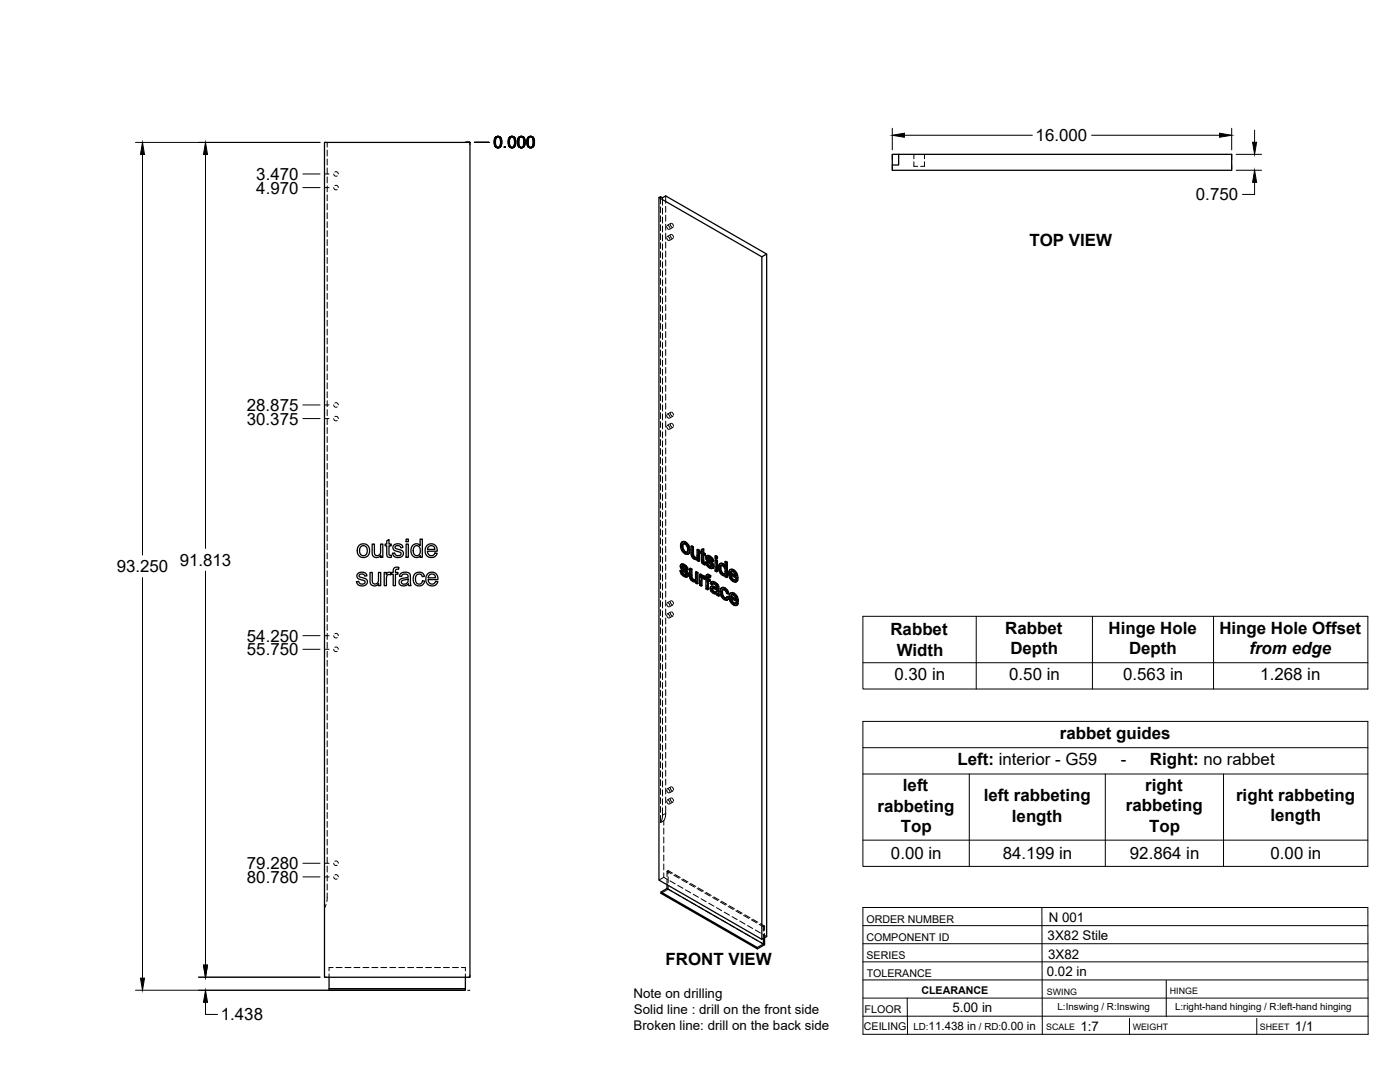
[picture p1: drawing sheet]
<svg xmlns="http://www.w3.org/2000/svg" width="559mm" height="432mm" viewBox="0 0 559 432" stroke-linecap="round" stroke-linejoin="round" font-family="sans-serif">
<!-- layer: Visible -->
<g fill="none" stroke="#000" stroke-width=".51">
<path d="M129.5 56.8h58.1v333.2h-58.1zM263 78.8v272.4l41.1 23.7v-272.4M358.7 61.6h-2.5v4.2h2.5v-4.2h132.9v6.4h-135.4v-2.2M306 101.4l-1.9 1.1-41.1-23.7 .7-.3 .7 .4 1.3-.7 40.3 23.2v272.4l-1.9 1.1M143.4 217.6a2.67 2.67 0 0 1 4.1 1.6 2.67 2.67 0 0 1-2.9 3.3 2.91 2.91 0 0 1-1.2-4.9zM144 218.2a1.65 1.65 0 0 1 2.1-.1 1.65 1.65 0 0 1 .5 2.1 1.57 1.57 0 0 1-1.8 1.6 1.57 1.57 0 0 1-1.3-2zM148.5 217.1h.9v3.4a1.29 1.29 0 0 0 1.6 1.2 1.29 1.29 0 0 0 .9-1.8v-2.8h.9v5.3h-.8v-.8a1.88 1.88 0 0 1-2.2 .8 1.88 1.88 0 0 1-1.3-2zM154.4 215.8l.9-.5v1.8h.8v.7h-.8v3.3l.1 .5h.7l.2 .8a1.3 1.3 0 0 1-1.5-.1 1.3 1.3 0 0 1-.4-1.4v-3.1h-.7v-.7h.7zM157.2 217.6a2.27 2.27 0 0 1 3.6 .9l-.8 .1a1.1 1.1 0 0 0-1.2-.9 1.1 1.1 0 0 0-1 1l1.8 .7a1.6 1.6 0 0 1 1.4 1.9 1.6 1.6 0 0 1-2.1 1.2l-1.2-.2-.7-.6-.3-.9 .8-.1a1.23 1.23 0 0 0 1.3 1.2 1.23 1.23 0 0 0 1.2-1.3l-.1-.1a3.6 3.6 0 0 1-3.1-1.8zM162.1 217.1h.9v5.3h-.9zM162.1 215.1h.9v1.1h-.9zM164.7 217.7a1.98 1.98 0 0 1 3 0v-2.6h.9v7.3h-.9v-.7a2.23 2.23 0 0 1-2.8 .4 2.23 2.23 0 0 1-.9-2.7z"/>
<path d="M165.3 218.2a1.49 1.49 0 0 1 1.9-.2 1.49 1.49 0 0 1 .6 1.8 1.5 1.5 0 0 1-1.5 2 1.5 1.5 0 0 1-1.4-2zM170.4 217.7a2.45 2.45 0 0 1 2.9-.4 2.45 2.45 0 0 1 1.2 2.7h-3.9a1.54 1.54 0 0 0 1.2 1.7 1.54 1.54 0 0 0 1.8-1l.9 .1a2.59 2.59 0 0 1-3.6 1.4 2.59 2.59 0 0 1-1-3.7zM171.1 218.2a1.45 1.45 0 0 1 1.6-.3 1.45 1.45 0 0 1 .9 1.4h-3zM272.2 216.3l.9-.2 .6 .2zM272.2 216.3a3.1 3.1 0 0 0 2.4 4.8l.3-.2M272.3 218.1l.3 1.4M272.6 219.5l.3-.1 .8 .8-.3 .2zM272.8 217l-.2 .9M272.9 219.4l-.3-1.5-.3 .2a.89 .89 0 0 1 .6-1.2 .89 .89 0 0 1 1.1 .8 1.75 1.75 0 0 1-.3 2.8l-.3-.1M273.4 216.5l1.2 1.3 .3-.2 .5 1.9M273.7 216.3l1.2 1.3M274.6 217.8l.5 1.9 .3-.2-.2 1.2"/>
<path d="M275.1 219.7l-.2 1.2 .3-.2-.6 .4M275.8 218l.7 .4 .3-.2v3.2M276.5 218.4v3.2l.3-.2 .3 .6M276.8 218.2l-.6-.4-.4 .2v2.7a2.11 2.11 0 0 0 2.4 2.5l.1-.1M278.2 219.4l.6 .4 .4-.2v4.3l-.4 .1v-4.2M279.2 219.6l-.7-.4-.3 .2-.1 3.1M280 219.3l.9-.2v1.5M280.6 219.2v1.5l.3-.1 .6 .3M280.9 219.1l-.9 .2v1.1l-.5-.3M142.8 228.9a2.25 2.25 0 0 1 3.7 .9l-.9 .1a1.1 1.1 0 0 0-1.2-.9 1.1 1.1 0 0 0-1 1.1l1.8 .6a1.6 1.6 0 0 1 1.4 1.9 1.6 1.6 0 0 1-2.1 1.2l-1.2-.2-.7-.6-.3-.8 .9-.2a1.23 1.23 0 0 0 1.2 1.2 1.23 1.23 0 0 0 1.2-1.3l-.1-.1a3.6 3.6 0 0 1-3-1.8zM147.7 228.5h.9v2.9a1.23 1.23 0 0 0 .4 1.5 1.23 1.23 0 0 0 1.6-.2l.4-.9 .1-3.3h.9v5.2h-.8v-.8a1.88 1.88 0 0 1-2.3 .9 1.88 1.88 0 0 1-1.2-2.1zM153.4 228.5h.8v.8l.8-.9 2 .1v-.6a1.52 1.52 0 0 1 .6-1.4 1.52 1.52 0 0 1 1.6-.1l-.1 .8h-.8l-.4 .4-.1 .9h1.1v.7h-1.1v4.5h-.8v-4.5h-.8v-.5l-.3 .7a1.17 1.17 0 0 0-1.4 .2 1.17 1.17 0 0 0-.3 1.4v2.7h-.8z"/>
<path d="M159.8 229a2.31 2.31 0 0 1 4 .9l.3 3.8h-.9l-.2-.6a1.98 1.98 0 0 1-2.3 .8 1.98 1.98 0 0 1-1.4-2.1 3.2 3.2 0 0 1 3.2-1.3 .77 .77 0 0 0 .3-1 .77 .77 0 0 0-.9-.4l-1.2 .2-.4 .8-.9-.1zM160.5 231.7l2.2-.6a1.4 1.4 0 0 1-1.5 2 .84 .84 0 0 1-.9-.4 .84 .84 0 0 1 .2-1zM165.5 229.1a2.25 2.25 0 0 1 3.9 .9l-.8 .1a1.44 1.44 0 0 0-1.9-1 1.44 1.44 0 0 0-.9 2 1.45 1.45 0 0 0 1 2 1.45 1.45 0 0 0 1.8-1.3l.9 .1a2.39 2.39 0 0 1-3 1.8 2.39 2.39 0 0 1-1.5-3.2zM170.6 229.1a2.45 2.45 0 0 1 3-.5 2.45 2.45 0 0 1 1.2 2.7h-3.9a1.54 1.54 0 0 0 1.1 1.8 1.54 1.54 0 0 0 1.9-1.1l.9 .1a2.57 2.57 0 0 1-3.5 1.5 2.57 2.57 0 0 1-1.2-3.6zM171.4 229.5a1.45 1.45 0 0 1 1.6-.3 1.45 1.45 0 0 1 .9 1.4h-3zM271.4 227.8l.6 .2M271.9 225.2l1.3 .1M272 228l.4-.2 .2 .8-.3 .2zM272.1 226.2l.7 .5M272.2 226.5l.2 .3 .4-.1 1.5 1.3M272.3 225.1l-.5 .2M272.3 228.8l.7 .6h.8"/>
<path d="M272.3 225.3l.6 .2 .3-.2 .8 .6M272.4 227.8l-.7-.2-.3 .2a2.49 2.49 0 0 0 2.9 2.3M272.4 226.8l1.5 1.4 .4-.2 .4 .7M272.5 225.9l-.1 .1M272.5 226.3l-.1-.3-.3 .1a1.26 1.26 0 0 1 1.6 1.2l.7 .2M272.6 228.6l.7 .7M272.7 225.1h-.4a1.43 1.43 0 0 0-.8 1.4 1.43 1.43 0 0 0 1 1.2 1.64 1.64 0 0 1 1.3 1.8l-.2 .1M272.9 225.5l.7 .6 .4-.2 .5 .7M273 229.4l.6 .2M273.6 226.1l.6 .7 .3-.2 .2 .8-.3 .1-.2-.7M273.7 220.2l.5 .1M273.7 229.6h-.1"/>
<path d="M273.9 228.2l.4 .6 .4-.1 .1 .7M274.3 228.8l.2 .8 .3-.2-.2 .6M274.5 229.6l-.2 .5 .3-.1-.4 .3M275.2 226.9l.7 .4 .3-.2v3.2M275.9 227.3v3.1l.3-.1 .3 .6M275.9 230.5l.3 .6 .3-.2 .4 .4M276.2 231.1l.4 .4h.9M276.2 227.1l-.7-.3-.3 .1v2.7a2.01 2.01 0 0 0 2.5 2.4M276.5 221.6l.3 .6 .3-.2 .5 .4M276.6 231.5l.6 .1M276.8 222.2l.4 .4 .9-.1M277.2 222.6l.6 .1"/>
<path d="M277.5 231.5l-.3 .1M277.6 228.3l.7 .4 .3-.2v4.3l-.3 .2v-4.3M277.7 232v.6l.6 .4M277.7 232.1l-.2 .1M278.1 222.6l-.3 .1M278.1 222.5l-.3 .2M278.3 223.1v.6l.5 .3M278.3 223.1l-.3 .2M278.6 228.5l-.7-.4-.3 .2v2.7l-.4 .6M279.2 229.2l.6 .4 .3-.2v.5l.4-.2M279.8 229.6v.6l.7-.5h.4M280 220l-.5 .1v.6l.5 .3v2.4a1.49 1.49 0 0 0 1.6 1.9l-.1-.7h-.6"/>
<path d="M280 230.9l.2 2.8-.3 .2v-2.3M280.1 229.4l-.6-.4-.3 .2v4.3l.7 .4M280.2 229.8l.7-.1 .6 .5M280.3 230.6v.1M280.6 220.7l.6 .4 .3-.2v.6l-.3 .2v-.6M280.6 229.9l.6 .5M280.6 224.3l.7 .2M280.7 224.5l.8 .1M280.9 221.5v2.6M281 231.1l-.8-.5-.2 .3 .3-.2-.1 .8M281 231.1l.2-.5v.3l.6 .4v3.7l.6 .4M281.2 221.7l-.6-.4v2.9l.4 .1"/>
<path d="M281.2 224.8l.1 .7M281.2 231l-.2 .1M281.5 230.2l.3 .1M281.6 224.3l.6 .3M282.1 221.8l1.3 .1M282.2 229.4h.9l.6 .4M282.2 224.6l.3-.2 .3 .8-.3 .2zM282.3 222.8l.6 .4M282.4 223.1l.2 .3 .3-.2 1.5 1.4M282.4 231.1l.7 .4 .3-.2v.6l-.3 .2v-.6M282.4 221.7l-.4 .2M282.5 225.4l.7 .6h.8"/>
<path d="M282.5 229.2l-.5 .2M282.5 221.8l.5 .3 .4-.2 .7 .6M282.5 224.4l-.6-.2-.3 .1a2.49 2.49 0 0 0 2.9 2.4M282.6 223.4l1.5 1.4 .3-.2 .4 .7M282.6 222.5v.1M282.7 222.9l-.1-.3-.3 .2a1.12 1.12 0 0 1 1.6 1.1l.6 .2M282.7 231.8v3.4l-.3 .2v-3.8l.7 .5M282.7 230.2v.7M282.8 229.6l.6 .4 .3-.2-.4 .7 .1-.5M282.8 225.2l.7 .6M282.8 221.7l-.2-.1a1.32 1.32 0 0 0-1 1.3 1.32 1.32 0 0 0 1 1.3 1.94 1.94 0 0 1 1.4 1.9l-.2 .1M283 222.1l.8 .6 .3-.2 .5 .7"/>
<path d="M283.1 229.4l-.6-.2-.5 .2-.2 1.3-.6-.3 .3-.2M283.2 226l.6 .2M283.3 230.5l-.8-.3-.1 .9 .3-.2 .7 .4M283.8 222.7l.5 .7 .3-.2 .2 .7-.3 .2-.2-.7M283.8 234.1l.8-.2 1.4 .5M283.9 226.2h-.1M284.1 235.2l.2 .6 .3-.2 .5 .5M284.1 224.8l.4 .6 .3-.1 .2 .7M284.2 234.9l-.1 .3 .3-.2 .2 .6M284.2 233.9l-.5 .2M284.3 235.8l.5 .5h1h-1M284.3 234.8l-.1 .1"/>
<path d="M284.4 232.2l.8 .4 .3-.2 .8 .6M284.4 234.8h.3a1.07 1.07 0 0 1 1.3 1.1l-.5 .6M284.4 234.8l-.2 .1M284.4 234.8v.2M284.5 225.4l.2 .7 .3-.1-.2 .5M284.5 232.9l-.4 .5a.66 .66 0 0 1 .6-.5 .66 .66 0 0 1 .7 .4l.5 .8 .1 .6-1.7-.6M284.6 233.9h-.1a1.21 1.21 0 0 0-1.2 .9 1.21 1.21 0 0 0 .7 1.4l1.5 .8a.44 .44 0 0 1 .6-.1 .44 .44 0 0 1 .1 .6l.6 .4M284.7 226.1l-.2 .6 .3-.2-.5 .3M284.7 232.1l-.8 .2M285.2 232.6l.8 .6 .3-.2 .4 .5M285.4 223.5l.3-.1 .7 .3-.4 .2zM285.4 221.9l.3-.2 .7 .4-.4 .2z"/>
<path d="M285.4 223.5v4.3l.6 .4M285.4 221.9v.8l.6 .4M285.5 232.4l-.8-.3-.9 .2-.3 .6 .6 .5M286 233.2l.4 .5 .3-.2 .2 .6M286.4 223.7v4.3l-.4 .2v-4.3M286.4 222.1v.8l-.4 .2v-.8M286.4 233.7l.2 .6 .3-.2 .1 3M286.6 234.3l.1 3 .3-.2 .1 .6-.3 .2-.1-.6M287.4 226.8l.3 1.5M287.5 224.9h1.2l.6 .5M287.7 225.8a2.1 2.1 0 0 1 1.5 3.2l-.8 .1M287.7 225.8l-.3 1 .3-.1 .3 1.4"/>
<path d="M287.7 228.3l.3-.2 .8 .8-.5 .1zM287.8 225.7l-.1 .1M287.8 224.7l-.5 .3M288 225.7l-.3 1M288.1 236.5l.3 1.4 .3-.2 .7 .8M288.2 234.6l.9 .2 .3-.2 1 1M288.4 237.9l.7 .8h.8M288.4 225.1l.5 .5h.5M288.5 234.4l-.6 .3M288.6 235.3l-.2 1M288.7 224.9a1.49 1.49 0 0 0-1.7 .4 1.49 1.49 0 0 0-.2 1.8 2.42 2.42 0 0 0 2.5 2.6l.1-.1M288.8 228.9l.4 .1"/>
<path d="M289.1 234.8l1 1 .3-.2 .5 1.3-.3 .1-.5-1.2M289.4 224.2l.6 .3 .3-.1v5.9l-.3 .2v-6M289.4 229.6v.5l.6 .4M289.4 229.6l-.2 .2M289.4 234.6a1.34 1.34 0 0 0-1.5 .1 1.34 1.34 0 0 0-.5 1.4 3 3 0 0 0 2.7 3.4M290 238.2l.6 .4M290.3 224.4l-.6-.4-.3 .2v2.1l-.5-.7M290.6 237l-.6-.2a1.22 1.22 0 0 0-1.8-1.2l-.1 .9 .3-.2 .3 1.4M290.6 238.6l.4-.2-.2 .6-.7 .5zM291 238.4l-.7-.4-.6 .8-.6-.1M291.3 227.4h1.5l1.2 1.2M291.5 228.8l2 1.2a1.49 1.49 0 0 0-1.9-1.8l-.1 .6 .3-.2 1.7 1"/>
<path d="M291.5 236.8l1.5-.1 1.3 1.3M291.7 238.1l2 1.2a1.49 1.49 0 0 0-1.9-1.7l-.1 .5 .3-.1 1.7 .9M291.8 230.6l.8 .9 .8-.1M291.8 229.6l.3 .8M292 228l-.2 .6M292 240l.8 .8h.8M292 238.9l.3 .9M292.2 237.4l-.2 .6M292.5 227.5l1.1 1.1a1.4 1.4 0 0 1 .9 1.5v.5M292.6 231.5l.6 .1M292.7 236.9l1.1 1.1a1.62 1.62 0 0 1 .9 1.9M292.8 227.4a1.53 1.53 0 0 0-1.8 .3 1.53 1.53 0 0 0-.2 1.8 2.54 2.54 0 0 0 3.2 2.6l.5-.7"/>
<path d="M293 236.7a1.52 1.52 0 0 0-1.8 .3 1.52 1.52 0 0 0-.2 1.9 2.52 2.52 0 0 0 3.2 2.5l.5-.6M293.3 231.5l-.1 .1M293.5 231.1l.7 .5M293.7 228.8l.5 1.9 .3-.1-.3 .1M293.9 238.2l.5 1.9 .3-.2-.3 .2M294.2 230.9l-2.8-1.6 .4 1.3 .3-.2 .8 .9M294.5 231.4l-.7 .8M294.5 231.4l-.6-.5-.7 .7M292.8 240.8l.5 .2M293.5 240.9l-.2 .1M293.7 240.5l.7 .5M294.4 240.3l-2.8-1.6 .4 1.3 .3-.2 .8 .8"/>
<path d="M294.7 240.8l-.7 .8M294.7 240.8l-.7-.5-.7 .7M266.2 353.1v1.5l-2.4 1.4v.5l38.5 22.2v-.6l-38.5-22.1M266.2 354.6l38.5 22.1-2.4 1.4M304.7 374.5v2.2M305.2 374.2v2.8l-2.9 1.7M131.3 390v5.2h54.5v-.7h-54.5M185.8 390v4.5"/>
</g>
<!-- layer: Hidden -->
<g fill="none" stroke="#000" stroke-width=".4">
<path d="M130.6 56.8v1.9M130.6 59.9v2.4M130.6 63.5v2.3M130.6 67v2.4M130.6 70.6v2.4M130.6 74.2v2.4M130.6 77.7v2.4M133.2 74.9l.5 .7h.9M133.2 69.4l.5 .8h.9M133.7 74.1h.9l.4 .8M133.7 68.6l.9 .1 .4 .7M263.7 78.5v2.8"/>
<path d="M264.4 78.9v3M265.7 78.2v2.9M364.8 64.6v1.8h1.5M364.8 61.6v1.8M369 64.6v1.8h-1.5M369 61.6v1.8M130.6 81.3v2.4M130.6 84.9v2.4M130.6 88.5v2.3M130.6 92v2.4M130.6 95.6v2.4M130.6 99.2v2.4"/>
<path d="M263.7 82.5v2.4M263.7 86.1v2.4M263.7 89.7v2.4M263.7 93.2v2.4M263.7 96.8v2.4M264.4 83.1v2.3M264.4 86.6v2.4M264.4 90.2v2.4M264.4 93.8v2.4M264.4 97.4v2.3M265.7 82.3v2.4M265.7 85.9v2.4"/>
<path d="M265.7 89.5v2.4M265.7 93v2.4M265.7 96.6v2.4M266.1 94.8l.3 .9 .5 .3M266.1 90.4l.3 .8 .5 .4M266.6 94.4l.5 .4 .3 .8M266.6 89.9l.5 .5 .3 .7M267.6 94l.2 .7 .6 .5M267.6 89.6l.2 .6 .6 .5M267.7 93.6l-1.4 .8M267.7 89.1l-1.4 .9M268 93.6l.7 .5 .1 .6"/>
<path d="M268 89.1l.7 .6 .1 .6M268.6 95.1l-1.4 .9M268.6 90.7l-1.4 .8M130.6 102.8v2.3M130.6 106.3v2.4M130.6 109.9v2.4M130.6 113.5v2.3M130.6 117.1v2.3M263.7 100.4v2.4M263.7 103.9v2.4M263.7 107.5v2.4M263.7 111.1v2.4"/>
<path d="M263.7 114.7v2.4M263.7 118.2v2.4M264.4 100.9v2.4M264.4 104.5v2.4M264.4 108.1v2.3M264.4 111.7v2.3M264.4 115.2v2.4M264.4 118.8v2.4M265.7 100.2v2.4M265.7 103.8v2.4M265.7 107.3v2.4M265.7 110.9v2.4"/>
<path d="M265.7 114.5v2.4M265.7 118v2.4M130.6 120.6v2.4M130.6 124.2v2.4M130.6 127.8v2.3M130.6 131.3v2.4M130.6 134.9v2.4M130.6 138.5v2.4M263.7 121.8v2.4M263.7 125.4v2.4M263.7 129v2.3M263.7 132.5v2.4"/>
<path d="M263.7 136.1v2.4M263.7 139.7v2.3M264.4 122.4v2.3M264.4 125.9v2.4M264.4 129.5v2.4M264.4 133.1v2.4M264.4 136.7v2.3M265.7 121.6v2.4M265.7 125.2v2.4M265.7 128.8v2.3M265.7 132.3v2.4M265.7 135.9v2.4"/>
<path d="M265.7 139.5v2.4M130.6 142v2.4M130.6 145.6v2.4M130.6 149.2v2.4M130.6 152.8v2.4M130.6 156.3v2.4M130.6 159.9v2.4M263.7 143.3v2.3M263.7 146.8v2.4M263.7 150.4v2.4M263.7 154v2.3M263.7 157.5v2.4"/>
<path d="M264.4 140.2v2.4M264.4 143.8v2.4M264.4 147.4v2.4M264.4 150.9v2.4M264.4 154.5v2.4M264.4 158.1v2.4M265.7 143v2.4M265.7 146.6v2.4M265.7 150.2v2.4M265.7 153.8v2.3M265.7 157.4v2.3M130.6 163.5v2.4"/>
<path d="M130.6 167v2.4M130.6 170.6v2.4M130.6 174.2v2.4M130.6 177.8v2.3M133.2 161.6l.3 .7 1.1 .1M133.2 167.1l.6 .8 .8-.1M133.7 160.8l.9 .1 .4 .7M133.7 166.3h.9l.4 .7M263.7 161.1v2.4M263.7 164.7v2.4M263.7 168.3v2.3M263.7 171.8v2.4"/>
<path d="M263.7 175.4v2.4M263.7 179v2.4M264.4 161.6v2.4M264.4 165.2v2.4M264.4 168.8v2.4M264.4 172.4v2.4M264.4 175.9v2.4M264.4 179.5v2.4M265.7 160.9v2.4M265.7 164.5v2.4M265.7 168.1v2.3M265.7 171.6v2.4"/>
<path d="M265.7 175.2v2.4M265.7 178.8v2.4M266.1 165.8l.3 .8 .5 .3M266.1 170.2l.3 .8 .5 .4M266.6 165.3l.5 .4 .3 .8M266.6 169.8l.5 .4 .3 .7M267.6 164.9l.2 .7 .6 .5M267.6 169.4l.2 .7 .6 .4M267.7 164.5l-1.4 .8M267.7 169l-1.4 .8M268 164.5l.7 .5 .1 .7M268 168.9l.7 .6 .1 .6"/>
<path d="M268.6 166.1l-1.4 .8M268.6 170.5l-1.4 .8M130.6 181.3v2.4M130.6 184.9v2.4M130.6 188.5v2.4M130.6 192.1v2.3M130.6 195.6v2.4M130.6 199.2v2.4M263.7 182.5v2.4M263.7 186.1v2.4M263.7 189.7v2.4M263.7 193.3v2.3"/>
<path d="M263.7 196.8v2.4M264.4 183.1v2.4M264.4 186.6v2.4M264.4 190.2v2.4M264.4 193.8v2.4M264.4 197.4v2.3M265.7 182.4v2.3M265.7 185.9v2.4M265.7 189.5v2.4M265.7 193.1v2.4M265.7 196.6v2.4M130.6 202.8v2.3"/>
<path d="M130.6 206.4v2.3M130.6 209.9v2.4M130.6 213.5v2.4M130.6 217.1v2.3M263.7 200.4v2.4M263.7 204v2.4M263.7 207.5v2.4M263.7 211.1v2.4M263.7 214.7v2.4M263.7 218.2v2.4M264.4 200.9v2.4M264.4 204.5v2.4"/>
<path d="M264.4 208.1v2.4M264.4 211.7v2.3M264.4 215.2v2.4M264.4 218.8v2.4M265.7 200.2v2.4M265.7 203.8v2.4M265.7 207.3v2.4M265.7 210.9v2.4M265.7 214.5v2.4M265.7 218.1v2.4M271.9 217.6l.5 1.9-.3 .2M272.4 219.5l1.3 1.3-.3 .2"/>
<path d="M272.5 216.1l-.9 1.6M272.8 217l-.2 .1M272.9 216.9h.8l-.3 .2M273.7 216.9l.8 .9-.3 .2M274.5 217.8l.3 1.4-.3 .2M274.8 219.2l-.1 .7-.5 .5M276.2 217.8v3.4l-.3 .2M278.5 219.2v2.9l-.4 .4M279.8 219.9v.6l-.3 .2M280.3 219.1v1.1l-.3 .2M130.6 220.6v2.4M130.6 224.2v2.4"/>
<path d="M130.6 227.8v2.4M130.6 231.4v2.3M130.6 234.9v2.4M130.6 238.5v2.4M263.7 221.8v2.4M263.7 225.4v2.4M263.7 229v2.4M263.7 232.5v2.4M263.7 236.1v2.4M263.7 239.7v2.4M264.4 222.4v2.3M264.4 226v2.3"/>
<path d="M264.4 229.5v2.4M264.4 233.1v2.4M264.4 236.7v2.3M265.7 221.6v2.4M265.7 225.2v2.4M265.7 228.8v2.4M265.7 232.3v2.4M265.7 235.9v2.4M265.7 239.5v2.4M267.7 239.8l-1.4 .8M268 239.7l.7 .6 .1 .6M271.7 227.6l.5 1.3-.3 .2"/>
<path d="M271.8 225.8l.2 .6-.3 .2M271.9 225.3l-.4 .6M272 226.4l.4 .7-.3 .1M272.1 225.1l-.5 .4M272.2 228.9l1.1 1-.3 .1M272.3 225.9l.3-.2-.1 .2M272.4 227.1l1.6 1.5-.3 .2M272.6 225.8l-.4 .2M272.6 225.7l.6 .2-.3 .2M273.2 225.9l.6 .5-.3 .2M273.3 229.9l.8 .2-.3 .2M273.7 220.8l.9 .3-.3 .2"/>
<path d="M273.8 226.4l.3 .7-.4 .2M274 229.4h-.2M274 228.6l.2 .5-.3 .2M274 229.4l-.3 .2 .3-.2M274.1 227.1l.6 .3M274.2 229.1l-.2 .3M274.5 230.1h-.4M274.5 220.3h-.3M274.9 221l-.3 .1M275.5 226.8l.1 3.3-.3 .2M275.6 230.1l.2 .7-.3 .1M275.8 230.8l.4 .6-.3 .2"/>
<path d="M276.2 221.2l.2 .6-.3 .2M276.2 231.4l.6 .5-.3 .2M276.4 221.8l.4 .7-.3 .2M276.8 222.5l.6 .5-.3 .2M276.8 231.9l.7 .2 .5-.3-.2 .2M277.4 223l.7 .2 .5-.3-.2 .2M277.5 231.5h.1M277.7 231.4l-.4 .2M277.8 231.2l-.3 .3M277.9 228.1v2.7l-.4 .6M278 231.8v.7l-.3 .1M278 232.5l.6 .3"/>
<path d="M278.1 222.5h.1M278.3 222.5l-.4 .2M278.4 222.3l-.3 .2M278.6 222.9v.6l-.3 .2M278.6 223.5l.6 .4M279.5 231.8v1.5l-.3 .2M279.5 233.3l.7 .4M279.5 229v1.6M279.8 220.5l.5 .3-.3 .2M280 220l.3 .2M280.1 230.6l.8-.1-.3 .2M280.1 229.9v.1"/>
<path d="M280.2 230.6l.3-.2-.2 .2M280.3 220.8l.1 3.4-.4 .1M280.4 224.2l.2 .4-.3 .2M280.4 229.7l-.6 .5M280.6 221.3l.3-.2v.4M280.6 224.6l.5 .5-.3 .2M280.9 230.5l.4 .4M280.9 221.1l.6 .4M281.1 225.1l.5 .2M281.2 230.6l.3-.2-.2 .5M281.3 230.9l-.1 .1M281.5 230.8l.6 .3-.3 .2"/>
<path d="M281.5 230.4l-.3 .5M281.5 230.3l-.3 .2M281.8 230.3l.3 .2M281.9 224.2l.5 1.3-.3 .2M282 222.4l.1 .6-.3 .2M282.1 233.6v1.2l-.3 .2M282.1 234.8l.6 .4M282.1 231.1v1.2M282.1 221.9l-.4 .6M282.1 223l.5 .6-.4 .2M282.2 229.4l-.1 1.1-.3 .2M282.3 221.7l-.5 .4"/>
<path d="M282.3 229.2l-.5 .4M282.4 225.5l1.1 1-.3 .1M282.4 231.6l.3-.2v.4M282.5 222.5l.3-.2-.2 .2M282.5 230.2l.4-.2-.2 .2M282.6 223.6l1.5 1.6-.3 .1M282.7 231.4l.7 .5M282.7 222.4l-.3 .1M282.8 222.3l.6 .2-.3 .2M282.9 230l.4 .1-.4 .2M283.3 230.1l.3 .3M283.4 222.5l.6 .5-.3 .2"/>
<path d="M283.5 226.5l.8 .2-.3 .2M283.7 234.6l.4 1.1-.4 .2M283.8 232.7l.6 .5M283.8 234.1l-.4 .7M284 223l.2 .7-.3 .2M284 234l-.5 .3M284.1 235.7l.9 .9-.3 .2M284.1 232.2l-.6 .7M284.1 226h-.1M284.1 225.2l.2 .5-.3 .1M284.2 226l-.3 .2 .2-.2M284.2 232.1l-.4 .2"/>
<path d="M284.2 223.7l.6 .2M284.3 225.7l-.2 .3M284.4 232.9l.4-.2-.3 .2M284.5 234.7l.2-.1zM284.6 234.6l-.1 .1M284.6 226.7h-.3M284.7 234.6l1.6 .5-.3 .2M284.8 232.7l.6 .2-.3 .2M285 236.6l.7 .2-.3 .2M285.4 232.9l.7 .7-.3 .2M285.7 236.8l.7-.1-.4 .2M285.7 226.1v1.5l-.3 .2"/>
<path d="M285.7 221.7v.9l-.3 .1M285.7 227.6l.7 .4M285.7 223.4v1.5M285.7 222.6l.7 .3M286 234.4l.3 .1M286 236.2l-.3 .2M286.1 233.6l.2 .7-.3 .2M286.2 236l-.4 .3M286.3 235.1l-.1 .9-.3 .2M286.3 234.3l-.3 .4M286.4 236.7l.1 .6-.3 .2M286.5 237.3l.6 .4"/>
<path d="M287.1 226.3l.2 1.3-.3 .2M287.3 225.2l-.2 1.1-.3 .2M287.3 227.6l.6 1.1-.4 .2M287.6 224.9l-.6 .5M287.7 235.9l.5 1.9-.3 .2M287.9 228.7l.8 .7-.3 .2M287.9 234.8l-.2 1.1-.3 .2M288 225.6h.7l-.3 .2M288 225.6v.1M288.1 225.6l-.3 .1 .2-.1M288.2 237.8l1.2 1.3-.3 .2M288.2 234.5l-.6 .5"/>
<path d="M288.6 235.3l-.2 .1M288.7 235.2h.8l-.4 .2M288.7 229.4l.6 .2 .4-.2-.2 .2M288.7 225.6l.8 .8-.4 .2M289.4 225.6l.3 .5M289.4 239.1l1 .2M289.5 235.2l.5 .6-.3 .2M289.5 228.9l-.3 .1M289.5 226.4l.3 1.5-.4 .2M289.7 224v2.1l-.3 .2M289.7 229.4v.6l-.3 .1M289.7 230l.6 .3"/>
<path d="M289.8 227.9l-.2 .8-.5 .4M290 235.8l.3 .8-.3 .2M290 238.6l-.1 .1M290.3 236.6l.6 .3M290.3 238l-.6 .8M291.1 228.6l.5 1.9-.3 .2M291.3 238l.5 1.9-.3 .2M291.4 229.3l.4-.1v.4M291.6 230.5l1.3 1.4-.4 .2M291.6 227.2l-.8 1.6M291.6 238.7l.4-.2v.4M291.8 229.2l2.7 1.6"/>
<path d="M291.8 239.9l1.3 1.3-.3 .2M291.8 236.6l-.8 1.6M292 238.5l2.7 1.6M292 228l.1-.1-.3 .1M292.1 227.9h.7l-.3 .2M292.2 237.4h-.2M292.3 237.2l.8 .1-.4 .2M292.8 227.9l.8 .9-.3 .2M292.9 231.9l1 .2-.3 .2M293.1 237.3l.7 .9-.3 .2M293.4 231.4h.1M293.5 229.6l.4 .2"/>
<path d="M293.6 231.4l-.3 .1 .2-.1M293.6 228.8l.3 1-.4 .2M293.7 238.9l.4 .2M293.8 238.2l.3 .9-.4 .2M293.9 230.9l-.4 .5M294.1 232l-.2 .1M130.6 242.1v2.4M130.6 245.6v2.4M130.6 249.2v2.4M130.6 252.8v2.4M130.6 256.3v2.4M130.6 259.9v2.4"/>
<path d="M133.2 259.1l.3 .7 1.1 .1M133.2 253.7l.5 .8h.9M133.7 258.3l.9 .1 .4 .7M133.7 252.9h.9l.4 .8M263.7 243.3v2.3M263.7 246.8v2.4M263.7 250.4v2.4M263.7 254v2.3M263.7 257.6v2.3M264.4 240.2v2.4M264.4 243.8v2.4M264.4 247.4v2.4"/>
<path d="M264.4 251v2.3M264.4 254.5v2.4M264.4 258.1v2.4M265.7 243.1v2.3M265.7 246.6v2.4M265.7 250.2v2.4M265.7 253.8v2.4M265.7 257.4v2.3M266.1 245.5l.3 .8 .5 .4M266.1 241l.3 .9 .5 .3M266.6 245l.5 .4 .3 .8M266.6 240.6l.5 .4 .3 .8"/>
<path d="M267.6 244.6l.2 .7 .6 .5M267.6 240.2l.2 .7 .6 .5M267.7 244.2l-1.4 .8M268 244.2l.7 .6 .1 .6M268.6 245.8l-1.4 .8M268.6 241.3l-1.4 .9M293.1 241.2l1 .3-.3 .2M293.6 240.8h.1M293.8 240.7l-.3 .2 .2-.1M294 240.3l-.3 .5M294.3 241.4l-.2 .1M130.6 263.5v2.4"/>
<path d="M130.6 267.1v2.4M130.6 270.6v2.4M130.6 274.2v2.4M130.6 277.8v2.4M263.7 261.1v2.4M263.7 264.7v2.4M263.7 268.3v2.3M263.7 271.8v2.4M263.7 275.4v2.4M263.7 279v2.4M264.4 261.7v2.4M264.4 265.2v2.4"/>
<path d="M264.4 268.8v2.4M264.4 272.4v2.4M264.4 275.9v2.4M264.4 279.5v2.4M265.7 260.9v2.4M265.7 264.5v2.4M265.7 268.1v2.3M265.7 271.7v2.3M265.7 275.2v2.4M265.7 278.8v2.4M130.6 281.3v2.4M130.6 284.9v2.4"/>
<path d="M130.6 288.5v2.4M130.6 292.1v2.3M130.6 295.6v2.4M130.6 299.2v2.4M263.7 282.6v2.3M263.7 286.1v2.4M263.7 289.7v2.4M263.7 293.3v2.4M263.7 296.8v2.4M264.4 283.1v2.4M264.4 286.7v2.4M264.4 290.2v2.4"/>
<path d="M264.4 293.8v2.4M264.4 297.4v2.4M265.7 282.4v2.3M265.7 285.9v2.4M265.7 289.5v2.4M265.7 293.1v2.4M265.7 296.7v2.3M130.6 302.8v2.4M130.6 306.4v2.3M130.6 309.9v2.4M130.6 313.5v2.4M130.6 317.1v2.3"/>
<path d="M263.7 300.4v2.4M263.7 304v2.4M263.7 307.6v2.3M263.7 311.1v2.4M263.7 314.7v2.4M263.7 318.3v2.4M264.4 300.9v2.4M264.4 304.5v2.4M264.4 308.1v2.4M264.4 311.7v2.3M264.4 315.3v2.3M264.4 318.8v2.4"/>
<path d="M265.7 300.2v2.4M265.7 303.8v2.4M265.7 307.4v2.4M265.7 310.9v2.4M265.7 314.5v2.4M265.7 318.1v2.4M266.1 319.7l.3 .8 .5 .4M266.1 315.3l.3 .8 .5 .4M266.6 319.3l.5 .4 .3 .8M266.6 314.8l.5 .5 .3 .7M267.6 318.9l.2 .7 .6 .5M267.6 314.5l.2 .6 .6 .5"/>
<path d="M267.7 318.5l-1.4 .8M267.7 314l-1.4 .9M268 318.5l.7 .5 .1 .6M268 314l.7 .6 .1 .6M268.6 315.6l-1.4 .8M130.6 320.7v2.3M130.6 324.2v2.4M130.6 327.8v2.4M130.6 331.4v2.3M130.6 334.9v2.4M130.6 338.5v2.4M263.7 321.8v2.4"/>
<path d="M264.4 322.4v4.1l-.7 1.8M264.9 327.5v1.8M264.9 330.5v2.4M264.9 334.1v2.3M264.9 337.6v2.4M265.7 321.6l-.2 4.6a2.58 2.58 0 0 1-1.8 2.1v-2.9M268.6 320l-1.4 .9M130.6 356.4l-.1 3.4M130.6 342.1v2.4M130.6 345.7v2.3M130.6 349.2v2.4M130.6 352.8v2.4"/>
<path d="M133.2 349.9l.3 .7 1.1 .1M133.2 344.5l.5 .8h.9M133.7 349.2h.9l.4 .7M133.7 343.7l.9 .1 .4 .7M264.9 348.3v1.8l1.5 .8M264.9 341.2v2.4M264.9 344.8v2.4M264.9 350.1l-1.9 1.1M266.2 351v2.1M266.2 347.7l1.7 1M266.7 348.8v-1.4l-.5 .3v2.1M266.7 354.9l-2.9 1.6"/>
<path d="M266.7 349.9v2.4M266.7 353.5v1.4M266.7 347.4l1.7 1M266.7 354.9l1.7 .9M267.4 351.5l2.1 1.2M269 349.3l2 1.2M269.4 349l2.1 1.2M269.4 356.4l2.1 1.2M270.5 353.3l2.1 1.2M272.1 351l2 1.3M272.5 350.8l2.1 1.2M272.5 358.2l2.1 1.2"/>
<path d="M273.6 355.1l2.1 1.2M275.1 352.8l2.1 1.2M275.6 352.6l2.1 1.2M276.7 356.9l2.1 1.2M278.3 354.6l2 1.2M278.7 354.4l2.1 1.2M279.8 358.7l2.1 1.2M281.3 356.4l2.1 1.2M281.8 356.2l2.1 1.1M284.4 358.2l2.1 1.2M284.9 357.9l2.1 1.2M287.5 360l2.1 1.2"/>
<path d="M288 359.7l2.1 1.2M130.2 360.9l-.7 1.5M275.6 360l2.1 1.2M278.7 361.8l2.1 1.2M281.8 363.6l2.1 1.1M282.9 360.4l2.1 1.2M284.9 365.3l2.1 1.2M286 362.2l2.1 1.2M288 367.1l2.1 1.2M289.1 364l2 1.2M290.6 361.8l2.1 1.1M291.1 361.5l2.1 1.2"/>
<path d="M291.1 368.9l2.1 1.2M292.2 365.8l2 1.2M293.7 363.5l2.1 1.2M294.2 363.3l2 1.2M294.2 370.7l2 1.2M295.3 367.6l2 1.2M296.8 365.3l2.1 1.2M297.3 365.1l2 1.1M297.3 372.5l2 1.2M298.4 369.4l2 1.1M299.9 367.1l2.1 1.2M300.4 366.8l2.1 1.2"/>
<path d="M300.4 374.2l2.1 1.2M301.5 371.1l2 1.2M303 368.9l1.7 1 .5-.3M303.5 368.6l1.7 1M303.5 376l1.7 1M304.6 372.9l1.4 .9M304.7 369.9v1.7M304.7 372.8v1.7M305.2 369.6v1.7M305.2 372.5v1.7M131.3 388.7v1.3M132.9 386.1h-1.6v1.4"/>
<path d="M134.1 386.1h2.4M137.7 386.1h2.4M141.3 386.1h2.4M144.9 386.1h2.3M148.4 386.1h2.4M152 386.1h2.4M155.6 386.1h2.3M159.2 386.1h2.3M162.7 386.1h2.4M166.3 386.1h2.4M169.9 386.1h2.3M173.4 386.1h2.4"/>
<path d="M177 386.1h2.4M180.6 386.1h2.4M184.1 386.1h1.7v1.4M185.8 388.7v1.3"/>
</g>
<!-- layer: Reference -->
<g fill="none" stroke="#000" stroke-width=".4">
<path d="M130.4 56.8h-.9v.9M185.8 56.8h1.8zM186.7 56.8h.9v.9M129.5 69.4h1.8M129.5 74.9h1.8M356.2 61.6v2.1M356.2 65.8v2.2M491.6 61.6v2.1M491.6 65.8v2.2M129.5 161.6h1.8M129.5 167h1.8M129.5 253.7h1.8"/>
<path d="M129.5 259.1h1.8M129.5 344.5h1.8M129.5 349.9h1.8M129.5 389.1v.9h.9M186.7 395.2h.9M187.6 389.1v.9h-.9"/>
</g>
<!-- layer: Hidden Narrow -->
<path d="M273.3 228l-.3 .1M275.5 229.4l-.3 .2M276.2 220.5l-.4 .2M277.9 230.4l-.3 .2M278.5 221.5l-.3 .2M280.3 223.2l-.3 .2M282.1 230.1l-.3 .2M283.5 224.6l-.3 .1M285.3 234.8l-.3 .2M286.3 235.4l-.3 .1M265.7 324.6l-1.3 .7" fill="none" stroke="#000" stroke-width=".4"/>
<!-- layer: Visible Narrow -->
<path d="M273.3 227.2l-.3 .2M276.2 229.5l-.3 .2M276.8 220.6l-.3 .2M280.9 223.6l-.3 .2M282.7 230.5l-.3 .2M283.5 223.8l-.3 .1M285.2 234.1l-.3 .2M287 234.8l-.4 .2M287 235.8l-.4 .2" fill="none" stroke="#000" stroke-width=".4"/>
<!-- layer: Titleblock -->
<path d="M344.4 362.2h201.6l.1 50.6h-201.7zM344.4 376.6h201.6M344.4 369.4h201.6M415.9 362.2l.1 50.6M344.4 383.9h201.6M344.4 398.3h201.6M344.4 391.1h201.6M362.1 398.3l.1 14.4M465.5 391.3v14.4M344.4 405.5h201.7M450.8 406.4v6.4M501.6 406.4v6.4" fill="none" stroke="#000" stroke-width=".4"/>
<!-- layer: Custom Tables -->
<path d="M344.4 246h201.6v29h-201.6zM389.7 246v29M436 246v29M484.4 246v29M344.4 264.5h201.6M344.4 287.9h201.6v57.9h-201.6zM344.4 298.4h201.6M344.4 308.9h201.6M386.9 308.9v36.9M441.2 308.9v36.9M488.4 308.9v36.9M344.4 335.3h201.6" fill="none" stroke="#000" stroke-width=".4"/>
<!-- layer: FD_Dimensions -->
<g fill="none" stroke="#000" stroke-width=".4">
<path d="M54.1 56.8h73.6M189.4 56.8h5.8M356.2 51.2v8.6M361 54h51.1M435.7 54h51.1M491.6 51.2v8.6M500.8 51.9v4.9M56.9 61.7v159.8M82 61.7v157.2M120.9 69.4h6.8M120.9 74.9h6.8M493.4 61.6h10.2"/>
<path d="M493.4 67.9h10.2M500.8 72.8v4.8h-4.9M120.9 161.6h6.8M120.9 167h6.8M56.9 230.5v159.9M82 227.9v157.2M120.9 253.7h6.8M120.9 259.1h6.8M120.9 344.5h6.8M120.9 349.9h6.8M54.1 395.2h130.8M79.2 390h48.5"/>
<path d="M82 400v4.8h4.8"/>
</g>
<path d="M356.2 54l4.8-.8v1.6zM486.8 53.2l4.8 .8-4.8 .8zM500 56.8h1.6l-.8 4.8zM56.9 56.8l.8 4.9h-1.6zM82 56.8l.8 4.9h-1.6zM500.8 67.9l.8 4.9h-1.6zM56.1 390.4h1.6l-.8 4.8zM81.2 385.1h1.6l-.8 4.9zM82 395.2l.8 4.8h-1.6z" fill="#000" stroke="#000" stroke-width=".4"/>
<g font-size="6.7">
<text x="196.9" y="59.2">0.000</text>
<text x="413.4" y="56.3">16.000</text>
<text x="102.3" y="71.8">3.470</text>
<text x="102.3" y="77.2">4.970</text>
<text x="477.4" y="80">0.750</text>
<text x="410.9" y="98.2">TOP VIEW</text>
<text x="98.5" y="164">28.875</text>
<text x="98.5" y="169.4">30.375</text>
<text x="71.7" y="225.8">91.813</text>
<text x="46.6" y="228.4">93.250</text>
<text x="98.6" y="256.1">54.250</text>
<text x="355.4" y="253.6">Rabbet</text>
<text x="401.2" y="252.9">Rabbet</text>
<text x="442.5" y="252.9">Hinge Hole</text>
<text x="486.7" y="252.9">Hinge Hole Offset</text>
<text x="98.6" y="261.5">55.750</text>
<text x="357.9" y="261.6">Width</text>
<text x="403.3" y="261">Depth</text>
<text x="450.6" y="261">Depth</text>
<text x="498.7" y="261">from edge</text>
<text x="357" y="271.4">0.30 in</text>
<text x="402.8" y="271.4">0.50 in</text>
<text x="448.3" y="271.4">0.563 in</text>
<text x="503" y="271.4">1.268 in</text>
<text x="423" y="294.8">rabbet guides</text>
<text x="382.2" y="305.4">Left: interior - G59</text>
<text x="447.4" y="305.4">-</text>
<text x="459" y="305.4">Right: no rabbet</text>
<text x="360.4" y="315.8">left</text>
<text x="457.1" y="315.8">right</text>
<text x="350.3" y="323.9">rabbeting</text>
<text x="392.7" y="319.8">left rabbeting</text>
<text x="449.4" y="323.8">rabbeting</text>
<text x="493.4" y="319.8">right rabbeting</text>
<text x="403.9" y="327.9">length</text>
<text x="507" y="327.8">length</text>
<text x="359.5" y="331.9">Top</text>
<text x="458.6" y="331.9">Top</text>
<text x="98.6" y="346.9">79.280</text>
<text x="355.6" y="342.9">0.00 in</text>
<text x="400.3" y="342.9">84.199 in</text>
<text x="451" y="342.9">92.864 in</text>
<text x="507.1" y="342.9">0.00 in</text>
<text x="98.6" y="352.3">80.780</text>
<text x="265.7" y="385.2">FRONT VIEW</text>
<text x="88.1" y="407.2">1.438</text>
</g>
<g font-size="5.3">
<text x="418.6" y="368">N 001</text>
<text x="418.1" y="375.1">3X82 Stile</text>
<text x="418.3" y="382.5">3X82</text>
<text x="417.8" y="389.5">0.02 in</text>
<text x="252.9" y="398.4">Note on drilling</text>
<text x="253" y="404.9">Solid line : drill on the front side</text>
<text x="380.1" y="404">5.00 in</text>
<text x="252.9" y="411.2">Broken line: drill on the back side</text>
<text x="431.3" y="411.5">1:7</text>
<text x="516.9" y="411.5">1/1</text>
</g>
<g font-size="4.6">
<text x="370.6" y="411.2">11.438 in</text>
<text x="399.6" y="411.2">0.00 in</text>
</g>
<g font-size="4.3">
<text x="345.8" y="368.4">ORDER NUMBER</text>
<text x="345.8" y="375.5">COMPONENT ID</text>
<text x="345.8" y="382.7">SERIES</text>
<text x="345.9" y="389.9">TOLERANCE</text>
<text x="367.7" y="396.7">CLEARANCE</text>
<text x="345.1" y="404.3">FLOOR</text>
<text x="344.8" y="411.1">CEILING</text>
</g>
<g font-size="3.9">
<text x="422.1" y="403.1">L:Inswing / R:Inswing</text>
<text x="469" y="403.1">L:right-hand hinging / R:left-hand hinging</text>
<text x="364.6" y="411.2">LD:</text>
<text x="390.7" y="411.2">/ RD:</text>
</g>
<g font-size="3.5">
<text x="417.9" y="397">SWING</text>
<text x="466.9" y="396.9">HINGE</text>
<text x="417.5" y="410.9">SCALE</text>
<text x="452.1" y="410.9">WEIGHT</text>
<text x="502.9" y="410.9">SHEET</text>
</g>
</svg>
